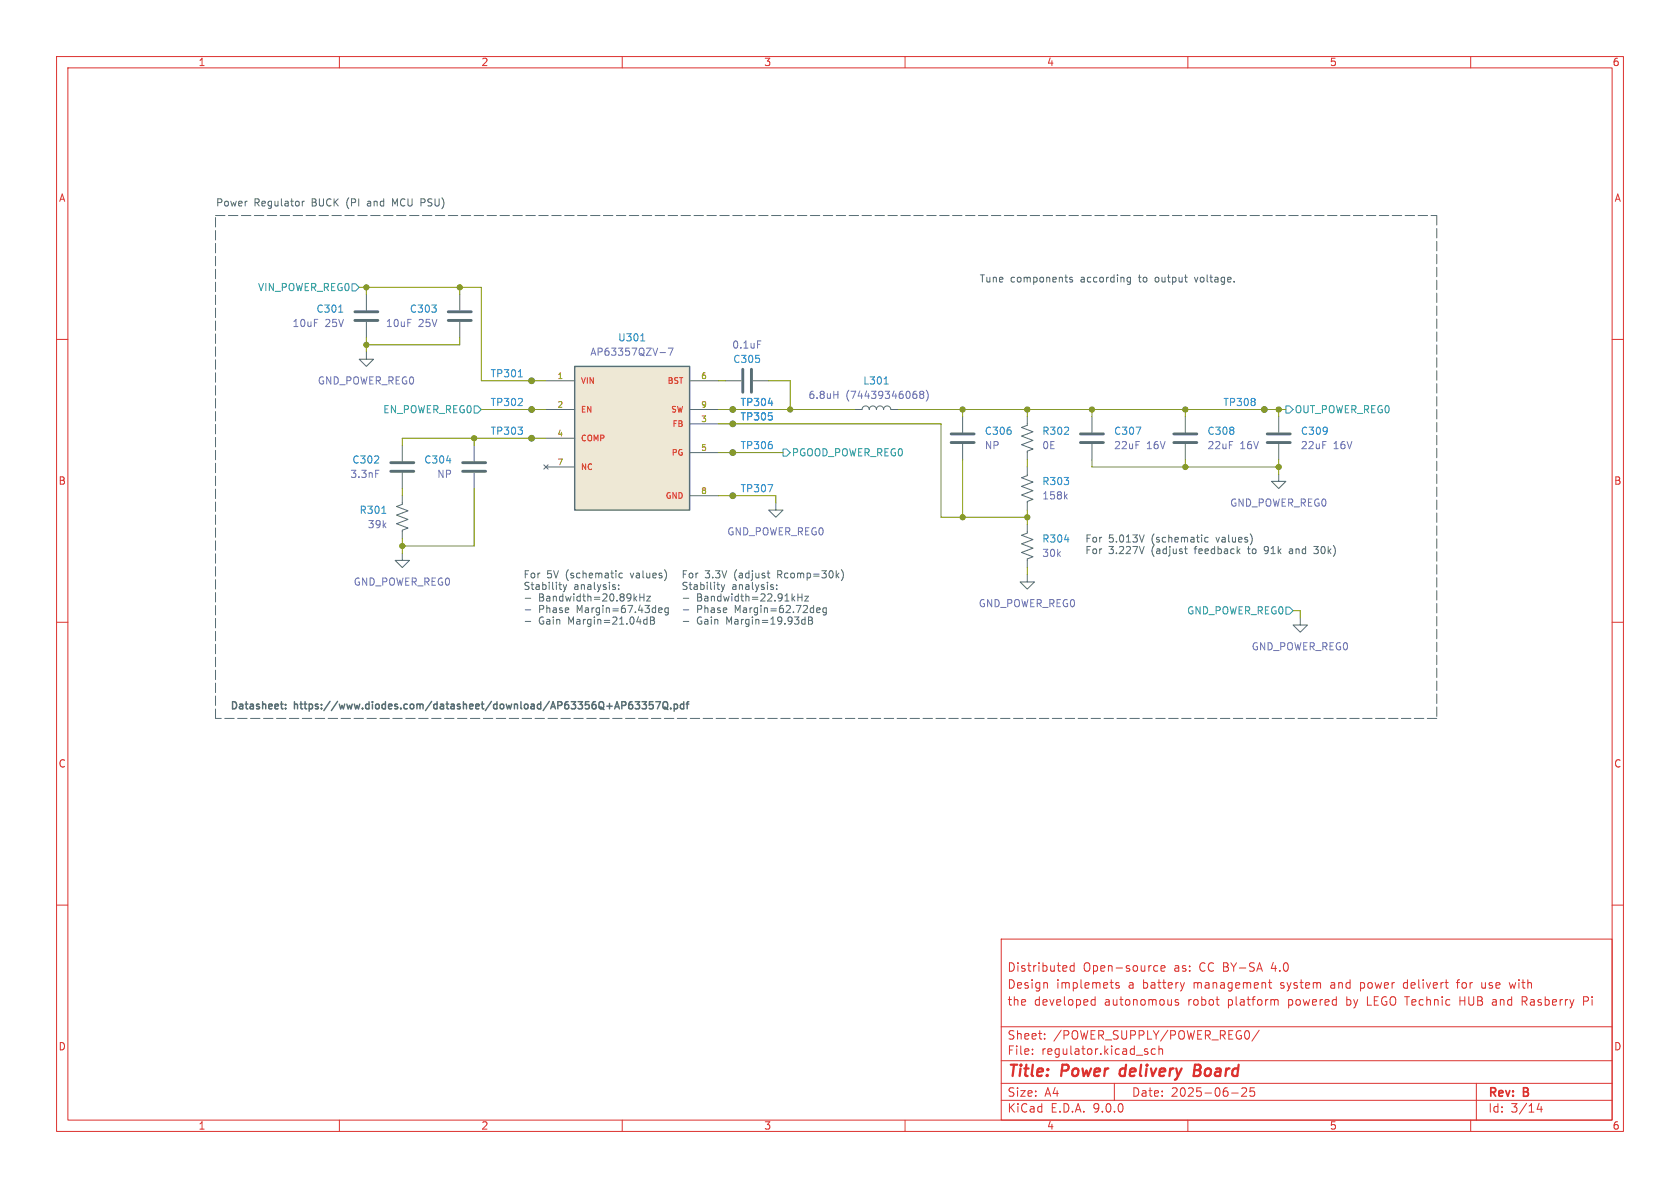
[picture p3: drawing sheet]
<svg xmlns="http://www.w3.org/2000/svg" width="297mm" height="210mm" viewBox="0 0 297 210" stroke-linecap="round" stroke-linejoin="round" font-family="sans-serif">
<g fill="none" stroke="#dc322f" stroke-width=".18">
<path d="M10 10h277v190h-277zM12 12h273v186h-273zM60 10v2M110 10v2M160 10v2M210 10v2M260 10v2M10 60h2M285 60h2M10 110h2M285 110h2M10 160h2"/>
<path d="M177 166h108v32h-108zM185 173.7l.2 .2v.8M188.5 170.8l.1 .3-.7 .1M189.9 170.2v1.5M189.9 170.8l-.4-.1-.3 .3v.4l.1 .2h.6M193 177.6h.6M193 176.8h.6M193.6 176.2v1.5M197.8 173.8l-.3-.1-.3 .2 .1 .2 .5 .2v.3h-.6M204.1 171.6h.6M204.1 170.8h.6M205.2 171.2l.8-.1-.1-.3-.4-.1-.3 .2 .1 .7h.6"/>
<path d="M208.3 176.8l-.3-.1-.3 .2 .1 .2 .5 .2v.3h-.6M209.4 173.7l-.4 1M224.2 173.7h.6M224.5 173.2v1.3l.3 .2M225.4 176.8h.5l.1 .9M240.5 173.7v1.5M240.5 174.6l.2 .1M240.7 173.7l-.2 .1M241.7 176.2v1.5h.8M248.4 173.7l-.3 .3v.4l.3 .3M257.5 173.7h.5M258 173.2l-.3 .2v1.3"/>
<path d="M258.1 176.2v1.5M258.1 176.9h.9M262 173.7v.9h.5M264 177.7h.4M264 176.7l.5 .1M264 177.1h.4M266.8 173.7l.3 1 .3-.7 .3 .7M269.5 177l.5 .7M269.9 176.3l-.2-.1h-.6v1.5M269.9 176.8l-.2 .2h-.6M280 177l.7-.1 .1-.2-.1-.4-.2-.1h-.5v1.5M285 160h2"/>
<path d="M60 198v2M110 198v2M160 198v2M177 194.5h108M177 191.5h108M177 187.5h108M177 181.5h108M182.5 186.3v.1M182.5 185.5v.1M184.7 183.6v.1M184.7 182.8v.1M197 191.5v3"/>
<path d="M202.7 185.9l.3 .2-.3 .3M202.7 185.4l.2 .1M204.2 185.5l-.4-.1-.3 .3v.4l.2 .2h.5M204.9 185.5l.2-.1 .4 .1v.9M204.9 184.9v1.5M210 198v2M217.7 193.2h1.2M219.5 192.4l.6-.1 .2 .1 .1 .3-.9 1.1h.9M220.7 182.3l.2 .5-.2 .8M221.7 192.3h-.7v.7l.2-.1h.5l.1 .3-.1 .5-.2 .1-.5-.1M222.6 182.1l-1.3 2M260 198v2"/>
<path d="M261 191.5v6.5M272.1 195l-.4 1.1h1M272.5 195.6v1"/>
</g>
<path d="M198.1 189.1l-.2 .7 .4 .4M211.1 189.2h.7M211.8 189.2l.3 .1M211.9 188.2h-.6l-.3 2 1-.1M212 189.1l-.2 .1" fill="none" stroke="#dc322f" stroke-width=".4"/>
<path d="M131.3 65.3v4M132.8 65.3v4M168.1 76.7h4.1M168.1 78.2h4.1M191 76.7h4.1M191 78.2h4.1M207.5 76.7h4.1M207.5 78.2h4.1M69.1 81.8h4.1M69.1 83.3h4.1" fill="none" stroke="#586e75" stroke-width=".51"/>
<g fill="none" stroke="#586e75" stroke-width=".18">
<path d="M64.8 62.2v1.3h1.2l-1.2 1.3-1.3-1.3h1.3M71.1 78.7v2.8M94 67.3h.1M94 72.4h.1M128.3 67.3h2.8M129.5 72.4h.1M133.1 67.3h2.8M170.2 73.7v2.8M170.2 78.5v2.8M181.6 73.7v1.5l-1 .4 2 .7-2 .8 2 .8-2 .7 2 .8-1 .4v1.5M193 73.7v2.8M193 78.5v2.8"/>
<path d="M209.5 73.7v2.8M209.5 78.5v2.8M223.5 72.4h.1M71.1 97.8v1.3h1.3l-1.3 1.2-1.3-1.2h1.3M71.1 83.6v2.8M129.5 87.6h.1M129.5 80h.1M137.2 88.9v1.3h1.2l-1.2 1.2-1.3-1.2h1.3M181.6 82.6v1.5l-1 .4 2 .7-2 .8 2 .7-2 .8 2 .8-1 .3v1.6M181.6 101.6v1.3h1.3l-1.3 1.2-1.3-1.2h1.3"/>
<circle cx="94" cy="72.4" r=".51"/>
<circle cx="94" cy="67.3" r=".51"/>
<circle cx="129.5" cy="72.4" r=".51"/>
<circle cx="223.5" cy="72.4" r=".51"/>
<circle cx="129.5" cy="87.6" r=".51"/>
<circle cx="129.5" cy="80" r=".51"/>
</g>
<path d="M133.9 60.3h.6M66.4 83.1h.6M188.3 87.7l.4 .5M188.7 87.4l-.5 .4" fill="none" stroke="#6c71c4" stroke-width=".18"/>
<path d="M91.6 66.6h.8M135.8 71.3h.8M200.8 75.5h.9l-.6 1.3M135.8 85.7h.8l-.5 1.2" fill="none" stroke="#268bd2" stroke-width=".18"/>
<path d="M101.6 64.8h20.3v25.4h-20.3z" fill="#eee8d5"/>
<g fill="none" stroke="#586e75" stroke-width=".25">
<path d="M101.6 64.8h20.3v25.4h-20.3zM50.5 125.2v.1M50.5 124.5v.1M112.3 124h.8l-.4 .5 .3 .1 .1 .5-.3 .2h-.3M113.5 124h.8l-.4 .5 .3 .1v.6l-.2 .1-.5-.1M115.4 124h-.6v.6l.2-.1 .4 .1 .1 .2-.1 .4-.1 .1-.5-.1M115.9 124h.9l-.6 1.3M117.2 124.2l.3-.2a.43 .43 0 0 1 .5 .5v.4a.42 .42 0 0 1-.4 .4 .42 .42 0 0 1-.4-.4zM117.4 125l.7 .4M118.6 125.2v.1M119.2 124.5h.3l.3 .2-.1 .6h-.5M119.2 124.5v1.2"/>
<path d="M120.9 124.5h-.4l-.2 .2 .1 .6h.5M120.9 124v1.3M121.3 124.5h.5M121.8 124l-.3 .2v1.1"/>
</g>
<g fill="none" stroke="#586e75" stroke-width=".18">
<path d="M53.4 35.6v.8M53.8 35.6l-.4 .2M69.8 36.1l-.4-1v1.3M64.8 52.1v2.8M64.8 56.9v2.8M81.3 52.1v2.8M81.3 56.9v2.8M189.6 49.1l-.3-.1-.2 .2 .1 .2 .4 .1v.3h-.5M199.3 49.7l.2 .2 .4-.1M199.9 49.1l-.4-.1-.2 .1M199.9 49v1l-.3 .3-.3-.1M211.2 49l.3 .9"/>
<path d="M83.8 78.7v2.8M94 77.5h.1M96.5 67.3h5.1M96.5 72.4h5.1M96.5 77.5h5.1M121.9 67.3h5.1M121.9 72.4h5.1M121.9 74.9h5.1M129.5 74.9h.1M129.5 72.4h.1M151.1 72.4h1.3a.64 .64 0 0 1 .6-.6 .64 .64 0 0 1 .7 .6 .64 .64 0 0 1 .6-.6 .64 .64 0 0 1 .6 .6 .64 .64 0 0 1 .7-.6 .64 .64 0 0 1 .6 .6 .64 .64 0 0 1 .6-.6 .64 .64 0 0 1 .7 .6h1.2M226.1 73.7v2.8"/>
<path d="M226.1 78.5v2.8M71.1 87.6v1.6l-1 .3 2 .8-2 .8 2 .7-2 .8 2 .7-1 .4v1.6M83.8 83.6v2.8M96.1 82.2l.8 .7M96.5 82.6h5.1M96.9 82.2l-.8 .7M121.9 80h5.1M121.9 87.6h5.1M181.6 92.7v1.5l-1 .4 2 .8-2 .7 2 .8-2 .8 2 .7-1 .4v1.5M202.3 94.6l-.5 1.2M202.3 96.6l-.5 1.3M209.6 96.6v1.1l.3 .2"/>
<path d="M213.6 95h-.4l-.2 .2 .1 .6h.5M223.6 97.9h.3M223.7 96.6l-.2 .2v.3l.2 .3M226.1 83.8v1.3h1.2l-1.2 1.3-1.3-1.3h1.3M228.3 97l-.3 .1M228.4 97.4h-.3l-.2 .2 .1 .2 .4 .1M232.3 97.8l.1 .1 .5-.1M232.3 96.6h.8l-.5 .5h.3M92.9 105.8h.9M92.9 107.8h.9M92.9 109.9h.9M98.8 103.4h.5"/>
<path d="M99.1 104.2h.2M99.6 103.4l.3 .8M99.9 104.2l-.3 .4M100.2 103.4l-.3 .8M108.8 103.8v.3M109.4 104.1v.1M109.4 103.4v.1M110 101.4l-.3-.1-.3 .3 .1 .5h.5M112.2 105.8l.4 .4M112.6 105.4l-.5 .5M113.1 105v1.2M113.1 105.6h.7"/>
<path d="M113.8 105v1.2M114.3 105.4h.7l-.7 .8h.7M114.4 109.1v1.2M114.4 110.3h-.4M115 109.1v1.2l.7-.1v-.3l-.3-.2M115 109.7h.4M115.6 109.6l-.2 .1M116.4 107.9l.6-.2v-.2l-.4-.1-.2 .2 .1 .6h.5M118.1 107.5l-.3-.1-.3 .3 .2 .5h.4M118.1 107.4v1.1l-.2 .2h-.3M120.8 105.8h1M120.8 107.8h1"/>
<path d="M120.8 109.9h1M126.7 103.4h.5M127.1 104.2h.1M127.5 103.4l.3 .8M127.8 104.2l-.3 .4M128.1 103.4l-.3 .8M135.6 101.3h.5M135.8 100.9v1.1l.3 .2M136.7 103.8v.3M137.3 104.1v.1M137.3 103.4v.1M140.2 105.8l.3 .4"/>
<path d="M140.5 105.4l-.5 .5M141.1 105.6h.7M141.1 105v1.2M141.8 105v1.2M142.3 105.4h.6l-.6 .8h.6M142.3 110.3h-.3M142.3 109.1v1.2M142.9 109.1v1.2l.7-.1 .1-.3-.3-.2M142.9 109.7h.5M143.5 109.6l-.1 .1M144.4 107.9l.6-.2-.1-.2-.3-.1-.2 .2v.6h.5M146.1 107.5l-.4-.1-.2 .3 .1 .5h.5"/>
<path d="M146.1 107.4v1.1l-.3 .2h-.3M148 101.7l.3 .5M148.3 101.3l-.5 .5M148.7 100.7a1.46 1.46 0 0 1 0 1.9M229.9 109.2v1.3h1.2l-1.2 1.3-1.3-1.3h1.3"/>
<circle cx="94" cy="77.5" r=".51"/>
<circle cx="129.5" cy="74.9" r=".51"/>
</g>
<path d="M59.9 55.2h.7M113.3 60.3h.7M135.8 71.3h.8M156.3 67.9h.7M67.5 90.7h.7M78.9 81.4h.8M188.2 95.4h.8" fill="none" stroke="#268bd2" stroke-width=".18"/>
<path d="M116.7 62.3h1M118.1 61.5h.9l-.6 1.3M147.4 69.8h.7M148.1 69.2v1.2M162 69.7l.1 .2-.1 .5M162.8 69.7l-.2-.2 .2-.3h.3l.2 .2-.2 .3M162.8 69.7l-.2 .2 .1 .4 .1 .1h.4l.1-.2v-.3l-.2-.2M162.8 69.7h.3M163.7 69a1.46 1.46 0 0 1 0 1.9" fill="none" stroke="#6c71c4" stroke-width=".18"/>
<path d="M62.7 55.1h4.1M62.7 56.6h4.1M79.2 55.1h4.1M79.2 56.6h4.1M224 76.7h4.1M224 78.2h4.1M81.8 81.8h4.1M81.8 83.3h4.1" fill="none" stroke="#586e75" stroke-width=".51"/>
<path d="M62.2 50.2h.7l.6 .6-.6 .6h-.7zM83.8 71.8h.7l.6 .6-.6 .6h-.7zM138.4 79.4h.7l.6 .6-.6 .6h-.7zM227.3 71.8h.7l.6 .6-.6 .6h-.7zM227.3 107.3h.7l.6 .7-.6 .6h-.7z" fill="none" stroke="#2aa198" stroke-width=".18"/>
<path d="M38.1 38.1h215.9M254 38.1v88.9M38.1 127v-88.9M254 127h-215.9" fill="none" stroke="#586e75" stroke-width=".18" stroke-dasharray="1.7 .6"/>
<g fill="none" stroke="#859900" stroke-width=".18">
<path d="M63.5 50.8h21.6v16.5h11.4M64.8 50.8v1.3M64.8 59.7v2.5M81.3 50.8v1.3M81.3 59.7v1.3h-16.5M83.8 77.5v1.2M85.1 72.4h11.4M96.5 77.5h-25.4v1.2M127 72.4h24.1M127 74.9h39.4v16.5h15.2M127 67.3h1.3M135.9 67.3h3.8v5.1"/>
<path d="M158.7 72.4h68.6M170.2 72.4v1.3M181.6 72.4v1.3M193 72.4v1.3M209.5 72.4v1.3M226.1 72.4v1.3M71.1 86.4v1.2M71.1 95.3v2.5M83.8 86.4v10.1h-12.7M127 87.6h10.2v1.3M127 80h11.4M170.2 81.3v10.1"/>
<path d="M181.6 81.3v1.3M181.6 90.2v2.5M193 81.3v1.3h33.1M209.5 81.3v1.3M226.1 81.3v2.5M181.6 100.3v1.3M228.6 108h1.3v1.2"/>
</g>
<g fill="#859900" stroke="#859900" stroke-width=".18">
<circle cx="81.3" cy="50.8" r=".46"/>
<circle cx="64.8" cy="50.8" r=".46"/>
<circle cx="71.1" cy="96.5" r=".46"/>
<circle cx="64.8" cy="61" r=".46"/>
<circle cx="193" cy="72.4" r=".46"/>
<circle cx="209.5" cy="72.4" r=".46"/>
<circle cx="181.6" cy="72.4" r=".46"/>
<circle cx="209.5" cy="82.6" r=".46"/>
<circle cx="181.6" cy="91.4" r=".46"/>
<circle cx="226.1" cy="82.6" r=".46"/>
<circle cx="226.1" cy="72.4" r=".46"/>
<circle cx="223.5" cy="72.4" r=".46"/>
<circle cx="170.2" cy="91.4" r=".46"/>
<circle cx="170.2" cy="72.4" r=".46"/>
<circle cx="94" cy="72.4" r=".46"/>
<circle cx="94" cy="67.3" r=".46"/>
<circle cx="129.5" cy="87.6" r=".46"/>
<circle cx="129.5" cy="80" r=".46"/>
<circle cx="129.5" cy="74.9" r=".46"/>
<circle cx="139.7" cy="72.4" r=".46"/>
<circle cx="129.5" cy="72.4" r=".46"/>
<circle cx="83.8" cy="77.5" r=".46"/>
<circle cx="94" cy="77.5" r=".46"/>
</g>
<g font-size="2.8" fill="#dc322f">
<text x="178" y="190.9">Title:</text>
<text x="187.7" y="190.9">Power</text>
<text x="198.8" y="190.9">delivery</text>
<text x="212.7" y="190.9">Board</text>
</g>
<g font-size="2.1" fill="#dc322f">
<text x="178" y="172">Distributed</text>
<text x="191.4" y="172">Open-source</text>
<text x="207.6" y="172">as:</text>
<text x="212.2" y="172">CC BY-SA</text>
<text x="225.1" y="172">4.0</text>
<text x="178" y="178">the</text>
<text x="178" y="175">Design</text>
<text x="182.8" y="178">developed</text>
<text x="186.7" y="175">implemets</text>
<text x="195.3" y="178">autonomous</text>
<text x="199.5" y="175">a</text>
<text x="202.2" y="175">battery</text>
<text x="210.2" y="178">robot</text>
<text x="211.3" y="175">management</text>
<text x="217.3" y="178">platform</text>
<text x="226.8" y="175">system</text>
<text x="228.1" y="178">powered</text>
<text x="235.8" y="175">and</text>
<text x="238.6" y="178">by</text>
<text x="241.2" y="175">power</text>
<text x="242.4" y="178">LEGO Technic</text>
<text x="249" y="175">delivert</text>
<text x="258.6" y="175">for</text>
<text x="259.1" y="178">HUB</text>
<text x="263.1" y="175">use</text>
<text x="265" y="178">and</text>
<text x="268.2" y="175">with</text>
<text x="270.4" y="178">Rasberry</text>
<text x="281.4" y="178">Pi</text>
<text x="178" y="184">Sheet:</text>
<text x="186.2" y="184">/POWER_SUPPLY/POWER_REG0/</text>
<text x="178" y="186.7">File:</text>
<text x="184.1" y="186.7">regulator.kicad_sch</text>
<text x="178" y="196.9">KiCad</text>
<text x="178" y="194.1">Size:</text>
<text x="184.7" y="194.1">A4</text>
<text x="185.7" y="196.9">E.D.A.</text>
<text x="193.3" y="196.9">9.0.0</text>
<text x="200" y="194.1">Date:</text>
<text x="207" y="194.1">2025-06-25</text>
<text x="263" y="194.3">Rev:</text>
<text x="263" y="196.9">Id:</text>
<text x="267.1" y="196.9">3/14</text>
<text x="269.4" y="194.3">B</text>
</g>
<g font-size="1.8" fill="#dc322f">
<text x="35" y="11.9">1</text>
<text x="85" y="11.9">2</text>
<text x="135" y="11.9">3</text>
<text x="185" y="11.9">4</text>
<text x="235" y="11.9">5</text>
<text x="285" y="11.9">6</text>
<text x="10.3" y="35.9">A</text>
<text x="285.3" y="35.9">A</text>
<text x="10.3" y="85.9">B</text>
<text x="285.3" y="85.9">B</text>
<text x="10.3" y="135.9">C</text>
<text x="285.3" y="135.9">C</text>
<text x="10.3" y="185.9">D</text>
<text x="285.3" y="185.9">D</text>
<text x="35" y="199.9">1</text>
<text x="85" y="199.9">2</text>
<text x="135" y="199.9">3</text>
<text x="185" y="199.9">4</text>
<text x="235" y="199.9">5</text>
<text x="285" y="199.9">6</text>
</g>
<g font-size="1.8" fill="#586e75">
<text x="38.1" y="36.6">Power</text>
<text x="44.9" y="36.6">Regulator</text>
<text x="55.2" y="36.6">BUCK</text>
<text x="61.5" y="36.6">(PI</text>
<text x="65.4" y="36.6">and</text>
<text x="70" y="36.6">MCU PSU)</text>
<text x="173.1" y="50.1">Tune</text>
<text x="178.6" y="50.1">components</text>
<text x="191.1" y="50.1">according</text>
<text x="201.6" y="50.1">to</text>
<text x="204.7" y="50.1">output</text>
<text x="211.9" y="50.1">voltage.</text>
<text x="191.8" y="96.1">For</text>
<text x="191.8" y="98.2">For</text>
<text x="196" y="96.1">5.013V</text>
<text x="196" y="98.2">3.227V</text>
<text x="203.7" y="96.1">(schematic</text>
<text x="203.7" y="98.2">(adjust</text>
<text x="211.5" y="98.2">feedback</text>
<text x="215.3" y="96.1">values)</text>
<text x="221.1" y="98.2">to</text>
<text x="224.2" y="98.2">91k</text>
<text x="228.8" y="98.2">and</text>
<text x="233.4" y="98.2">30k)</text>
<text x="92.5" y="102.4">For</text>
<text x="92.5" y="104.5">Stability</text>
<text x="95.2" y="106.5">Bandwidth=20.89kHz</text>
<text x="96.7" y="102.4">5V</text>
<text x="100.1" y="102.4">(schematic</text>
<text x="101.4" y="104.5">analysis:</text>
<text x="111.8" y="102.4">values)</text>
<text x="120.4" y="102.4">For</text>
<text x="120.4" y="104.5">Stability</text>
<text x="123.1" y="106.5">Bandwidth=22.91kHz</text>
<text x="124.6" y="102.4">3.3V</text>
<text x="129.4" y="104.5">analysis:</text>
<text x="129.9" y="102.4">(adjust</text>
<text x="137.7" y="102.4">Rcomp=30k)</text>
<text x="95.2" y="108.6">Phase</text>
<text x="95.2" y="110.6">Gain</text>
<text x="100.5" y="110.6">Margin=21.04dB</text>
<text x="102.1" y="108.6">Margin=67.43deg</text>
<text x="123.1" y="108.6">Phase</text>
<text x="123.1" y="110.6">Gain</text>
<text x="128.5" y="110.6">Margin=19.93dB</text>
<text x="130" y="108.6">Margin=62.72deg</text>
<text x="40.6" y="125.5">Datasheet:</text>
<text x="52.1" y="125.5">https://www.diodes.com/datasheet/download/AP63356Q+AP63357Q.pdf</text>
</g>
<g font-size="1.8" fill="#2aa198">
<text x="45.5" y="51.7">VIN_POWER_REG0</text>
<text x="67.6" y="73.3">EN_POWER_REG0</text>
<text x="228.8" y="73.3">OUT_POWER_REG0</text>
<text x="139.9" y="80.9">PGOOD_POWER_REG0</text>
<text x="209.8" y="108.8">GND_POWER_REG0</text>
</g>
<g font-size="1.8" fill="#6c71c4">
<text x="51.6" y="58">10uF</text>
<text x="57.4" y="58">25V</text>
<text x="68.1" y="58">10uF</text>
<text x="74" y="58">25V</text>
<text x="104.3" y="63.1">AP63357QZV-7</text>
<text x="129.3" y="61.8">0.1uF</text>
<text x="56.1" y="68.2">GND_POWER_REG0</text>
<text x="142.8" y="70.7">6.8uH</text>
<text x="149.5" y="70.7">(74439346068)</text>
<text x="174" y="79.6">NP</text>
<text x="184.2" y="79.6">0E</text>
<text x="196.9" y="79.6">22uF</text>
<text x="202.7" y="79.6">16V</text>
<text x="213.4" y="79.6">22uF</text>
<text x="219.2" y="79.6">16V</text>
<text x="229.9" y="79.6">22uF</text>
<text x="235.7" y="79.6">16V</text>
<text x="61.8" y="84.7">3.3nF</text>
<text x="77.2" y="84.7">NP</text>
<text x="184.2" y="88.5">158k</text>
<text x="217.4" y="89.8">GND_POWER_REG0</text>
<text x="64.9" y="93.6">39k</text>
<text x="128.5" y="94.8">GND_POWER_REG0</text>
<text x="184.2" y="98.7">30k</text>
<text x="62.4" y="103.7">GND_POWER_REG0</text>
<text x="172.9" y="107.5">GND_POWER_REG0</text>
<text x="221.2" y="115.2">GND_POWER_REG0</text>
</g>
<g font-size="1.8" fill="#268bd2">
<text x="55.8" y="55.5">C301</text>
<text x="72.4" y="55.5">C303</text>
<text x="109.2" y="60.6">U301</text>
<text x="129.5" y="64.4">C305</text>
<text x="86.6" y="66.9">TP301</text>
<text x="86.6" y="72">TP302</text>
<text x="130.8" y="72">TP304</text>
<text x="152.5" y="68.2">L301</text>
<text x="216.2" y="72">TP308</text>
<text x="86.6" y="77.1">TP303</text>
<text x="130.8" y="74.5">TP305</text>
<text x="174" y="77.1">C306</text>
<text x="184.2" y="77.1">R302</text>
<text x="196.9" y="77.1">C307</text>
<text x="213.4" y="77.1">C308</text>
<text x="229.9" y="77.1">C309</text>
<text x="62.2" y="82.1">C302</text>
<text x="74.9" y="82.1">C304</text>
<text x="130.8" y="79.6">TP306</text>
<text x="130.8" y="87.2">TP307</text>
<text x="184.2" y="86">R303</text>
<text x="63.5" y="91">R301</text>
<text x="184.2" y="96.1">R304</text>
</g>
<g font-size="1.4" fill="#b58900">
<text x="98.4" y="67.1">1</text>
<text x="123.8" y="67.1">6</text>
<text x="98.4" y="72.1">2</text>
<text x="98.4" y="77.2">4</text>
<text x="123.8" y="72.1">9</text>
<text x="123.8" y="74.7">3</text>
<text x="98.4" y="82.3">7</text>
<text x="123.8" y="79.8">5</text>
<text x="123.8" y="87.4">8</text>
</g>
<g font-size="1.4" fill="#cb4b16">
<text x="102.6" y="68">VIN</text>
<text x="117.9" y="68">BST</text>
<text x="102.6" y="73.1">EN</text>
<text x="118.5" y="73.1">SW</text>
<text x="118.8" y="75.7">FB</text>
<text x="102.6" y="78.2">COMP</text>
<text x="102.6" y="83.3">NC</text>
<text x="118.6" y="80.7">PG</text>
<text x="117.6" y="88.4">GND</text>
</g>
</svg>
